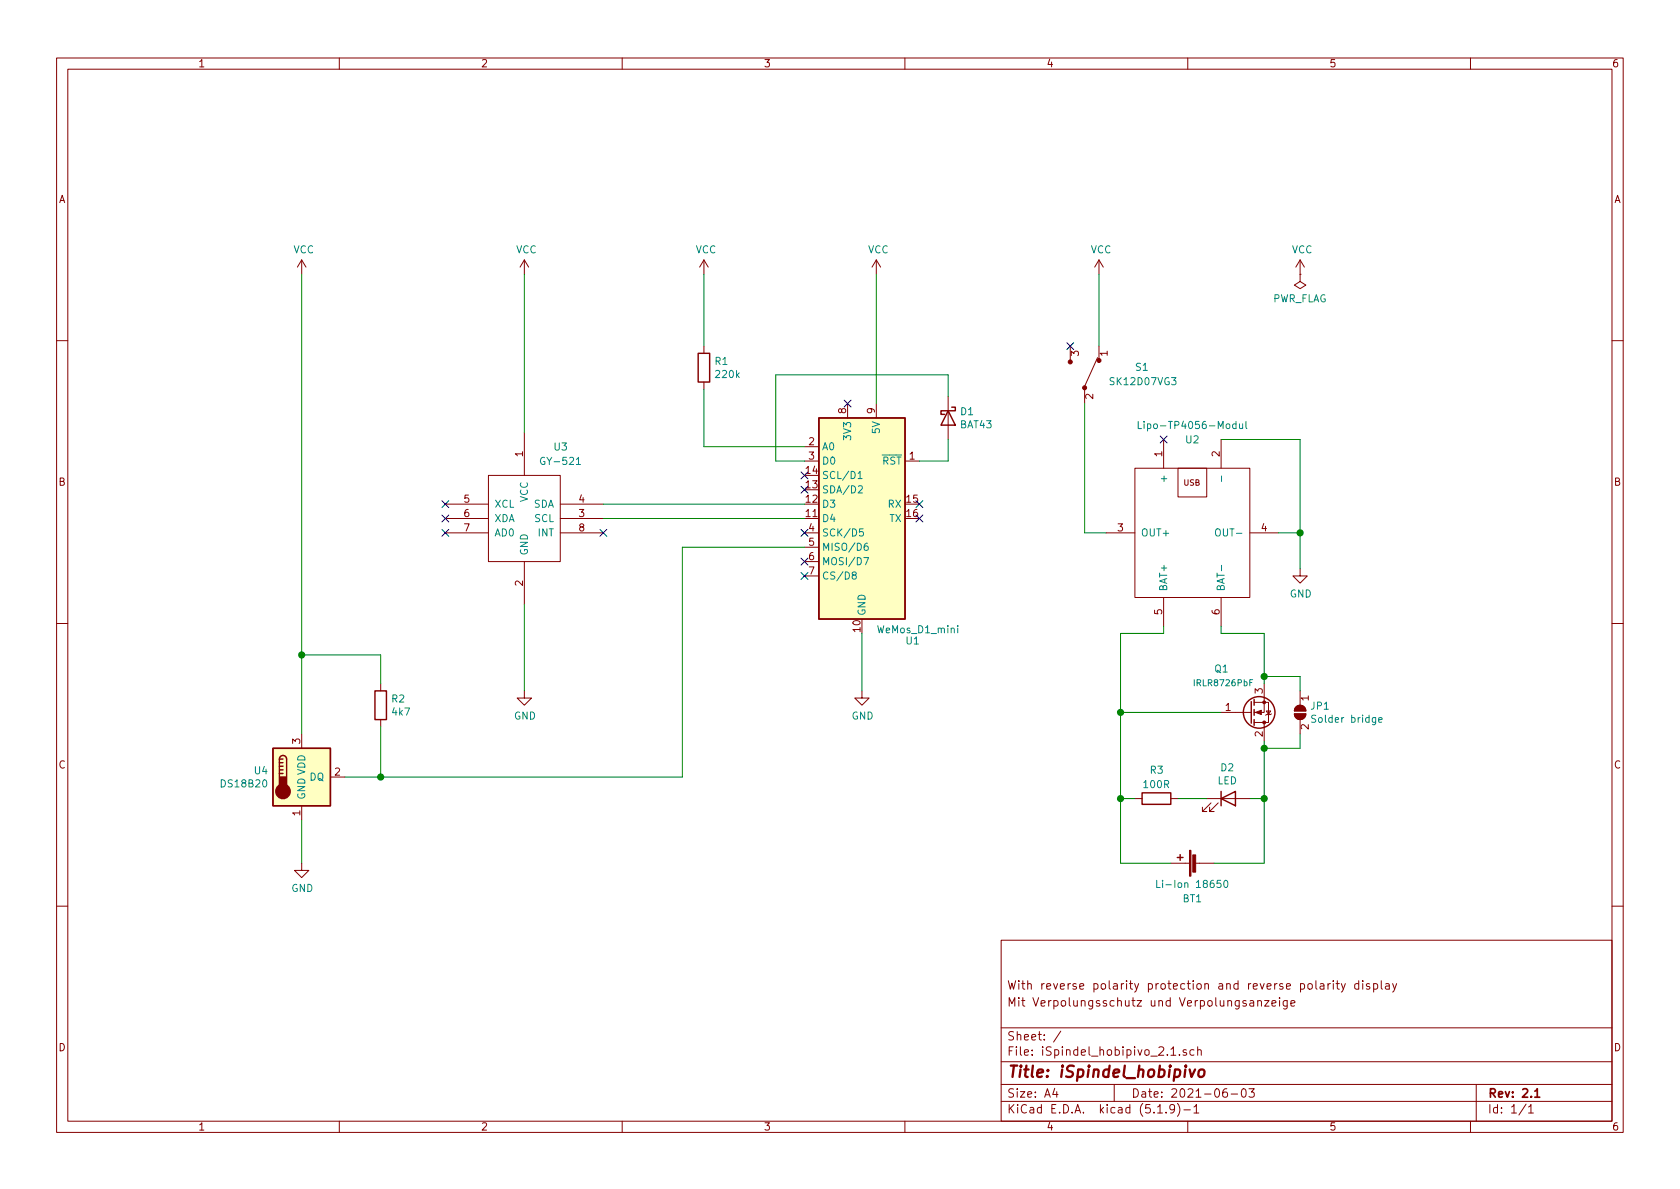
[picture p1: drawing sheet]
<svg xmlns="http://www.w3.org/2000/svg" width="297mm" height="210mm" viewBox="0 0 297 210" stroke-linecap="round" stroke-linejoin="round" font-family="sans-serif">
<g fill="none" stroke="#840000" stroke-width=".18">
<path d="M10 10.3h277v189.9h-277zM12 12.2h273v186.1h-273zM60 10.3v1.9M110 10.3v1.9M160 10.3v1.9M210 10.3v1.9M260 10.3v1.9M53.3 46v2.5M53.3 46l-.7 1.2M53.3 46l.8 1.2M92.7 46l-.8 1.2M92.7 46v2.5"/>
<path d="M92.7 46l.8 1.2M124.5 46l-.8 1.2M124.5 46v2.5M124.5 46l.7 1.2M154.9 46v2.5M154.9 46l-.7 1.2M154.9 46l.8 1.2M194.3 46v2.5M194.3 46l-.8 1.2M194.3 46l.8 1.2M229.9 48.5v1.3l1 .6-1 .6-1-.6 1-.6M229.9 48.5h.1"/>
<path d="M229.9 46v2.5M229.9 46l-.8 1.2M229.9 46l.7 1.2M10 60.2h2M92.7 76.4v7.7M124.5 61.2v1.3M124.5 67.6v1.2M142.2 79h2.6M149.9 71.4v2.5M154.9 71.4v2.5M167.6 70.1v7.6M189.2 61.2v2.5"/>
<path d="M191.8 68.8v2.6M194.1 63.2l-2.3 5.1M194.3 61.2v2.5M205.7 77.7v5.1M215.9 77.7v5.1M285 60.2h2M78.7 94.2h7.7M78.7 91.7h7.7M78.7 89.1h7.7M86.4 84.1h12.7v15.2h-12.7zM92.7 99.3v7.6M99.1 94.2h7.6"/>
<path d="M99.1 91.7h7.6M99.1 89.1h7.6M142.2 81.5h2.6M142.2 94.2h2.6M142.2 96.8h2.6M142.2 99.3h2.6M160 81.5h2.6M195.6 94.2h5.1M200.7 82.8h20.3v22.9h-20.3zM208.3 82.8h5.1v5.1h-5.1zM221 94.2h5.1M10 110.3h2"/>
<path d="M142.2 101.8h2.6M205.7 105.7v5M215.9 105.7v5M229.9 100.6v1.2h1.2l-1.2 1.3-1.3-1.3h1.3M285 110.3h2M53.3 129.8v2.5M58.4 137.4h2.6M67.3 120.9v1.3M67.3 127.2v1.3M92.7 122.2v1.2h1.3l-1.3 1.3-1.3-1.3h1.3M152.4 122.2v1.2h1.3l-1.3 1.3-1.3-1.3h1.3M215.9 126h5.3"/>
<path d="M221.7 124.2h2.6v3.6h-2.6M223.5 120.9v5.1h-1.8M223.5 127.8v3.3M223.9 125.7h.8l-.4 .7zM224.8 126.2l-.1 .2h-.8l-.1 .1M228.9 126.2h2a1.02 1.02 0 0 1-1 1 1.02 1.02 0 0 1-1-1zM229.1 125.1a1.02 1.02 0 0 1 1.1-.3 1.02 1.02 0 0 1 .7 .9h-2zM229.9 122.2v2.5M229.9 127.2v2.6M53.3 152.6v1.3h1.3l-1.3 1.3-1.2-1.3h1.2M53.3 142.5v2.5M200.7 141.2h1.2"/>
<path d="M207 152.6h3.3M207 141.2h1.3M211.3 152.6h3.3M213.4 141.2h7.6M214.1 142l-1.5 1.5h.8h-.8v-.8M215.4 142l-1.5 1.5h.7h-.7v-.8M10 160.2h2M177 166.3h108v32h-108zM221 177h.6l.1 .9M221.7 177.3l-.5 .1a.29 .29 0 0 0-.3 .2 .29 .29 0 0 0 .3 .3l.5-.1M222.4 177.1l.1-.1a.37 .37 0 0 1 .5 .1v.8M222.4 176.9v1"/>
<path d="M223.6 176.9h.8l-.8 1h.8M224.9 177.4l.7-.1-.1-.3-.4-.1-.2 .2v.7h.6M226.2 176.4v.2M226.2 176.9v1M227.6 176.9l-.1 1.4-.2 .1h-.4M227.6 177l-.4-.1-.3 .3v.6l.3 .1 .4-.1M228.2 177.4l.8-.1-.1-.3-.5-.1-.2 .2 .1 .7h.6M233.5 174h.5l.1 .9M234.1 174.3l-.5 .1a.29 .29 0 0 0-.2 .2 .29 .29 0 0 0 .2 .3l.5-.1M234.8 173.9v1M235.2 173.9l-.4 .3M235.7 173.4v.2"/>
<path d="M235.7 173.9v1M236.2 173.9h.6M236.4 173.4v1.3l.4 .2M237.2 173.9l.3 1M237.9 173.9l-.5 1.4-.2 .1M240.2 174l-.4-.1-.3 .3 .1 .6 .2 .1 .4-.1M240.2 173.4v1.5M240.9 173.4v.2M240.9 173.9v1M242.1 174l-.3-.1-.2 .2 .1 .3 .4 .1v.3h-.5M242.9 174l.4-.1 .3 .3-.1 .6-.2 .1-.4-.1M242.9 173.9v1.5"/>
<path d="M244.2 173.4v1.3l.2 .2M245 174h.6v.9M245.6 174.3l-.5 .1a.29 .29 0 0 0-.2 .2 .29 .29 0 0 0 .2 .3l.5-.1M246.2 173.9l.4 1M246.9 173.9l-.5 1.4-.2 .1M285 160.2h2M60 198.3v1.9M110 198.3v1.9M160 198.3v1.9M177 194.8h108M177 191.8h108M177 187.8h108"/>
<path d="M177 181.8h108M186.5 192.5l-.4 1h1M186.8 193v1M187.6 182.3l-1.3 2M197 191.8v3M204.7 196.8h.8M206.2 196.7v.1M207 185.5l.5-.4v1.5M207 186.6h.9M207.7 196l-.1 .1a.48 .48 0 0 1-.6 .1l-.2-.2 .2-.6a.48 .48 0 0 1 .6 .1 1.27 1.27 0 0 1-.2 1.2l-.4 .1M208.2 195.1a1.71 1.71 0 0 1 0 2.3M208.5 186.5v.1"/>
<path d="M209.3 196.3h1.2M209.8 185.7a.37 .37 0 0 0-.6 .1v.2l.6 .2v.1l-.2 .3-.4-.1M210 198.3v1.9M211.1 195.8l.4-.5v1.5M211.1 185.7l-.4-.1-.3 .3 .1 .6 .2 .1 .4-.1M211.1 196.8h.9M211.8 185.7a.37 .37 0 0 1 .6 .1v.8M211.8 185.1v1.5M216.9 192.5a.62 .62 0 0 0-.7 .7l.1 .7 .2 .1 .5-.1v-.5l-.1-.2-.4-.1-.3 .3M217.7 193.5h1.1M219.6 192.7l.4-.2a.94 .94 0 0 1 0 1.5 .82 .82 0 0 1-.4-1.3zM220.8 192.5h1l-.5 .6 .4 .1v.7l-.2 .1-.7-.1"/>
<path d="M260 198.3v1.9M261 191.8v6.5M269.8 195.2l-1.2 2M270.3 195.8l.4-.5v1.5M270.3 196.8h.8"/>
</g>
<path d="M271.4 193l.4-.5v1.5M271.4 194h.8" fill="none" stroke="#840000" stroke-width=".3"/>
<path d="M210.3 189.1l.4 1.3 .6-1.3M212 189.3a.53 .53 0 0 1 .6-.2 .53 .53 0 0 1 .4 .4l-.1 .6a.54 .54 0 0 1-.5 .4 .54 .54 0 0 1-.5-.4z" fill="none" stroke="#840000" stroke-width=".41"/>
<g fill="#ffffc2" stroke="#ffffc2" stroke-width=".18">
<path d="M48.3 132.3h10.1v10.2h-10.1z"/>
<path d="M144.8 73.9h15.2v35.6h-15.2z"/>
</g>
<g fill="none" stroke="#840000" stroke-width=".25">
<path d="M123.4 62.5h2.1v5.1h-2.1zM144.8 73.9h15.2v35.6h-15.2zM167.6 72.6l1.3 2.6h-2.5zM168.3 72h.6v.6h-2.5v.7h.6M48.3 132.3h10.1v10.2h-10.1zM49.4 134.2a.63 .63 0 0 1 .6-.6 .63 .63 0 0 1 .7 .6v3.2M49.4 136.8h.6M49.4 136.1h.6M49.4 135.5h.6M49.4 134.9h.6M49.4 134.2v3.2M49.4 134.2h.6"/>
<path d="M66.3 122.2h2v5h-2zM215.9 139.9v2.6M221.2 124.1v3.8M221.7 123.7v1M221.7 125.5v1M221.7 127.2v1.1M201.9 140.2h5.1v2h-5.1zM208.2 151.6h1M208.7 151.1v1M215.9 141.2l2.5-1.3v2.6z"/>
<circle cx="222.6" cy="126" r="2.79"/>
</g>
<g fill="#840000" stroke="#840000" stroke-width=".25">
<path d="M49.4 137.4h1.3v1.9h-1.3z"/>
<circle cx="50" cy="139.9" r="1.27"/>
</g>
<g fill="#840000" stroke="#840000" stroke-width=".18">
<path d="M229.1 125.1a1.02 1.02 0 0 1 1.1-.3 1.02 1.02 0 0 1 .7 .9h-2z"/>
<path d="M228.9 126.2h2a1.02 1.02 0 0 1-1 1 1.02 1.02 0 0 1-1-1z"/>
<path d="M210.3 150.4h.3v4.5h-.3z"/>
<path d="M210.9 151.2h.5v3h-.5z"/>
<path d="M222 126l1-.4v.8z"/>
<circle cx="191.8" cy="68.6" r=".36"/>
<circle cx="189.2" cy="64" r=".36"/>
<circle cx="194.3" cy="63.7" r=".36"/>
<circle cx="223.5" cy="124.2" r=".25"/>
<circle cx="223.5" cy="127.8" r=".25"/>
</g>
<g fill="none" stroke="#008484" stroke-width=".18">
<path d="M201.2 74.5v1.3h.7M219.2 74.9v.8l.3 .1 .2-.1M219.7 74.9v.9M220.3 74.5v1.1l.2 .2M101.9 82.1h.7M151.7 83.7l.4-.3v1.2M151.7 84.6h.7M151.8 86l.4-.1 .3 .4-.1 .2-.7 .7h.8M152.6 93.5h-.6l-.1 .6 .5-.1 .3 .3v.3l-.3 .2-.5-.1M152.7 98.6h.9l-.6 1.3M153.4 96.1h-.2a.79 .79 0 0 0-.2 1.2l.5-.1v-.5l-.5-.2-.2 .3M215 93.7l.2-.2a.47 .47 0 0 1 .6 .4l-.1 .7-.2 .2-.4-.1a1 1 0 0 1-.1-1z"/>
<path d="M216 84.2v1M216 100v.9M150.9 101.7l-.2-.1v-.3l.5-.2 .2 .3-.1 .2-.5 .1-.1 .2v.4l.2 .1h.4l.1-.2v-.3l-.2-.2M169.3 110.6v.2M169.3 111.1v.8M232.6 126.5h-.4l-.2 .1-.1 .2 .1 .2 .5 .2 .1 .3-.2 .2h-.5M243.8 127.3l.6-.1-.1-.3h-.4l-.1 .2v.6h.5M204.5 155.7v1.2h.6M216.5 155.8l.2-.1a.69 .69 0 0 1 .4 .6 .69 .69 0 0 1-.4 .6l-.3-.2v-.2z"/>
</g>
<g fill="none" stroke="#008400" stroke-width=".18">
<path d="M53.3 48.5v81.3M92.7 48.5v27.9M124.5 48.5v12.7M154.9 48.5v22.9M194.3 48.5v12.7M124.5 68.8v10.2h17.7M167.6 70.1v-3.8h-30.4v15.2h5M167.6 77.7v3.8h-5M191.8 71.4v22.8h3.8M215.9 77.7h14v22.9M106.7 89.1h35.5M106.7 91.7h35.5"/>
<path d="M142.2 96.8h-21.6v40.6h-59.6M226.1 94.2h3.8M53.3 115.8h14v5.1M92.7 106.9v15.3M152.4 112v10.2M205.7 110.7v1.3h-7.6v40.6h8.9M215.9 110.7v1.3h7.6v8.9M223.5 119.6h6.4v2.6M67.3 128.5v8.9M198.1 126h17.8M223.5 131.1v21.5h-8.9M229.9 129.8v2.5h-6.4"/>
<path d="M53.3 145v7.6M198.1 141.2h2.6M208.3 141.2h5.1M221 141.2h2.5"/>
</g>
<g fill="#008400" stroke="#008400" stroke-width=".25">
<circle cx="198.1" cy="126" r=".51"/>
<circle cx="223.5" cy="132.3" r=".51"/>
<circle cx="229.9" cy="94.2" r=".51"/>
<circle cx="198.1" cy="141.2" r=".51"/>
<circle cx="223.5" cy="141.2" r=".51"/>
<circle cx="67.3" cy="137.4" r=".51"/>
<circle cx="53.3" cy="115.8" r=".51"/>
<circle cx="223.5" cy="119.6" r=".51"/>
</g>
<g fill="none" stroke="#000084" stroke-width=".18">
<path d="M149.3 70.8l1.2 1.2M150.5 70.8l-1.2 1.2M188.6 60.6l1.2 1.2M189.8 60.6l-1.2 1.2M205.1 77.1l1.2 1.2M206.3 77.1l-1.2 1.2M78.1 88.5l1.2 1.3M78.1 91.1l1.2 1.2M78.1 93.6l1.2 1.2M79.3 88.5l-1.2 1.3M79.3 91.1l-1.2 1.2M79.3 93.6l-1.2 1.2"/>
<path d="M106.1 93.6l1.2 1.2M107.3 93.6l-1.2 1.2M141.6 93.6l1.2 1.2M141.6 98.7l1.2 1.2M141.6 83.5l1.2 1.2M141.6 86l1.2 1.2M142.8 93.6l-1.2 1.2M142.8 98.7l-1.2 1.2M142.8 83.5l-1.2 1.2M142.8 86l-1.2 1.2M162 88.5l1.2 1.3M162 91.1l1.2 1.2"/>
<path d="M163.2 88.5l-1.2 1.3M163.2 91.1l-1.2 1.2M141.6 101.2l1.2 1.3M142.8 101.2l-1.2 1.3"/>
</g>
<text font-size="2.8" fill="#840000" x="178" y="190.5">Title: iSpindel_hobipivo</text>
<g font-size="2.1" fill="#840000">
<text x="178" y="178">Mit Verpolungsschutz und Verpolungsanzeige</text>
<text x="178" y="175">With reverse polarity protection and reverse polarity display</text>
<text x="178" y="184">Sheet: /</text>
<text x="178" y="186.7">File: iSpindel_hobipivo_2.1.sch</text>
<text x="178" y="196.9">KiCad E.D.A. kicad (5.1.9)-1</text>
<text x="178" y="194.1">Size: A4</text>
<text x="200" y="194.1">Date: 2021-06-03</text>
<text x="263" y="194.1">Rev: 2.1</text>
<text x="263" y="196.9">Id: 1/1</text>
</g>
<g font-size="1.8" fill="#840000">
<text x="35" y="11.9">1</text>
<text x="85" y="11.9">2</text>
<text x="135" y="11.9">3</text>
<text x="185" y="11.9">4</text>
<text x="235" y="11.9">5</text>
<text x="285" y="11.9">6</text>
<text x="10.4" y="35.9">A</text>
<text x="285.4" y="35.9">A</text>
<text x="190.8" y="63" transform="rotate(-90 190.8 63)">3</text>
<text x="195.8" y="63" transform="rotate(-90 195.8 63)">1</text>
<text x="193.3" y="70.6" transform="rotate(-90 193.3 70.6)">2</text>
<text x="149.6" y="73.1" transform="rotate(-90 149.6 73.1)">8</text>
<text x="154.7" y="73.1" transform="rotate(-90 154.7 73.1)">9</text>
<text x="92.5" y="80.7" transform="rotate(-90 92.5 80.7)">1</text>
<text x="142.5" y="83.8">14</text>
<text x="143" y="78.7">2</text>
<text x="143" y="81.3">3</text>
<text x="160.8" y="81.3">1</text>
<text x="205.5" y="80.7" transform="rotate(-90 205.5 80.7)">1</text>
<text x="215.6" y="80.7" transform="rotate(-90 215.6 80.7)">2</text>
<text x="10.4" y="85.9">B</text>
<text x="82.1" y="88.9">5</text>
<text x="102.4" y="88.9">4</text>
<text x="142.5" y="88.9">12</text>
<text x="142.5" y="86.4">13</text>
<text x="160.3" y="88.9">15</text>
<text x="285.4" y="85.9">B</text>
<text x="82.1" y="91.4">6</text>
<text x="82.1" y="94">7</text>
<text x="102.4" y="91.4">3</text>
<text x="102.4" y="94">8</text>
<text x="142.5" y="91.4">11</text>
<text x="143" y="94">4</text>
<text x="160.3" y="91.4">16</text>
<text x="197.6" y="94">3</text>
<text x="223" y="94">4</text>
<text x="143" y="96.5">5</text>
<text x="143" y="99.1">6</text>
<text x="143" y="101.6">7</text>
<text x="92.5" y="103.6" transform="rotate(-90 92.5 103.6)">2</text>
<text x="152.1" y="111.7" transform="rotate(-90 152.1 111.7)">10</text>
<text x="205.5" y="108.7" transform="rotate(-90 205.5 108.7)">5</text>
<text x="215.6" y="108.7" transform="rotate(-90 215.6 108.7)">6</text>
<text x="216.7" y="125.7">1</text>
<text x="223.3" y="122.7" transform="rotate(-90 223.3 122.7)">3</text>
<text x="231.4" y="123.9" transform="rotate(-90 231.4 123.9)">1</text>
<text x="53.1" y="131.5" transform="rotate(-90 53.1 131.5)">3</text>
<text x="223.3" y="130.3" transform="rotate(-90 223.3 130.3)">2</text>
<text x="231.4" y="129" transform="rotate(-90 231.4 129)">2</text>
<text x="10.4" y="135.9">C</text>
<text x="59.2" y="137.2">2</text>
<text x="285.4" y="135.9">C</text>
<text x="53.1" y="144.2" transform="rotate(-90 53.1 144.2)">1</text>
<text x="10.4" y="185.9">D</text>
<text x="285.4" y="185.9">D</text>
<text x="35" y="199.9">1</text>
<text x="85" y="199.9">2</text>
<text x="135" y="199.9">3</text>
<text x="185" y="199.9">4</text>
<text x="235" y="199.9">5</text>
<text x="285" y="199.9">6</text>
</g>
<g font-size="1.8" fill="#008484">
<text x="51.9" y="44.8">VCC</text>
<text x="91.2" y="44.8">VCC</text>
<text x="123" y="44.8">VCC</text>
<text x="153.5" y="44.8">VCC</text>
<text x="192.8" y="44.8">VCC</text>
<text x="228.4" y="44.8">VCC</text>
<text x="224.9" y="53.5">PWR_FLAG</text>
<text x="126.4" y="64.5">R1</text>
<text x="200.8" y="65.6">S1</text>
<text x="126.7" y="66.8">220k</text>
<text x="196.5" y="68.1">SK12D07VG3</text>
<text x="150.5" y="77.6" transform="rotate(-90 150.5 77.6)">3V3</text>
<text x="155.6" y="76.6" transform="rotate(-90 155.6 76.6)">5V</text>
<text x="169.8" y="75.7">BAT43</text>
<text x="169.9" y="73.4">D1</text>
<text x="202.7" y="75.9">Lipo-TP4056-Modul</text>
<text x="96.1" y="82.2">GY-521</text>
<text x="98" y="79.7">U3</text>
<text x="145.3" y="79.6">A0</text>
<text x="145.3" y="82.2">D0</text>
<text x="156" y="82.2">RST</text>
<text x="209.7" y="78.4">U2</text>
<text x="87.4" y="89.8">XCL</text>
<text x="93.3" y="88.8" transform="rotate(-90 93.3 88.8)">VCC</text>
<text x="94.3" y="89.8">SDA</text>
<text x="145.3" y="89.8">D3</text>
<text x="145.3" y="87.2">SDA/D2</text>
<text x="145.3" y="84.7">SCL/D1</text>
<text x="157" y="89.8">RX</text>
<text x="206.4" y="84.9" transform="rotate(-90 206.4 84.9)">+</text>
<text x="87.4" y="92.3">XDA</text>
<text x="87.4" y="94.9">AD0</text>
<text x="94.5" y="92.3">SCL</text>
<text x="95.2" y="94.9">INT</text>
<text x="145.3" y="92.3">D4</text>
<text x="145.3" y="94.9">SCK/D5</text>
<text x="157.3" y="92.3">TX</text>
<text x="201.7" y="94.9">OUT+</text>
<text x="215.6" y="94.9">OUT-</text>
<text x="93.3" y="98.3" transform="rotate(-90 93.3 98.3)">GND</text>
<text x="145.3" y="97.4">MISO/D6</text>
<text x="145.3" y="99.9">MOSI/D7</text>
<text x="145.3" y="102.5">CS/D8</text>
<text x="206.4" y="104.6" transform="rotate(-90 206.4 104.6)">BAT+</text>
<text x="216.5" y="104.6" transform="rotate(-90 216.5 104.6)">BAT-</text>
<text x="228" y="105.7">GND</text>
<text x="153" y="109" transform="rotate(-90 153 109)">GND</text>
<text x="155.3" y="112">WeMos_D1_mini</text>
<text x="160.2" y="114">U1</text>
<text x="214.8" y="118.9">Q1</text>
<text x="69.3" y="124.2">R2</text>
<text x="231.8" y="125.5">JP1</text>
<text x="69.4" y="126.5">4k7</text>
<text x="90.9" y="127.2">GND</text>
<text x="150.6" y="127.2">GND</text>
<text x="232.5" y="127.8">Solder bridge</text>
<text x="45" y="136.9">U4</text>
<text x="203.4" y="136.8">R3</text>
<text x="215.9" y="136.4">D2</text>
<text x="39.3" y="139.2">DS18B20</text>
<text x="54" y="141.5" transform="rotate(-90 54 141.5)">GND VDD</text>
<text x="54.8" y="138">DQ</text>
<text x="202.3" y="139.4">100R</text>
<text x="215.2" y="138.7">LED</text>
<text x="51.5" y="157.7">GND</text>
<text x="205.7" y="157">Li-Ion 18650</text>
<text x="209.1" y="159.6">BT1</text>
</g>
<text font-size="1.5" fill="#008484" x="211.4" y="121.3">IRLR8726PbF</text>
<text font-size="1.4" fill="#840000" x="209.3" y="85.9">USB</text>
</svg>
